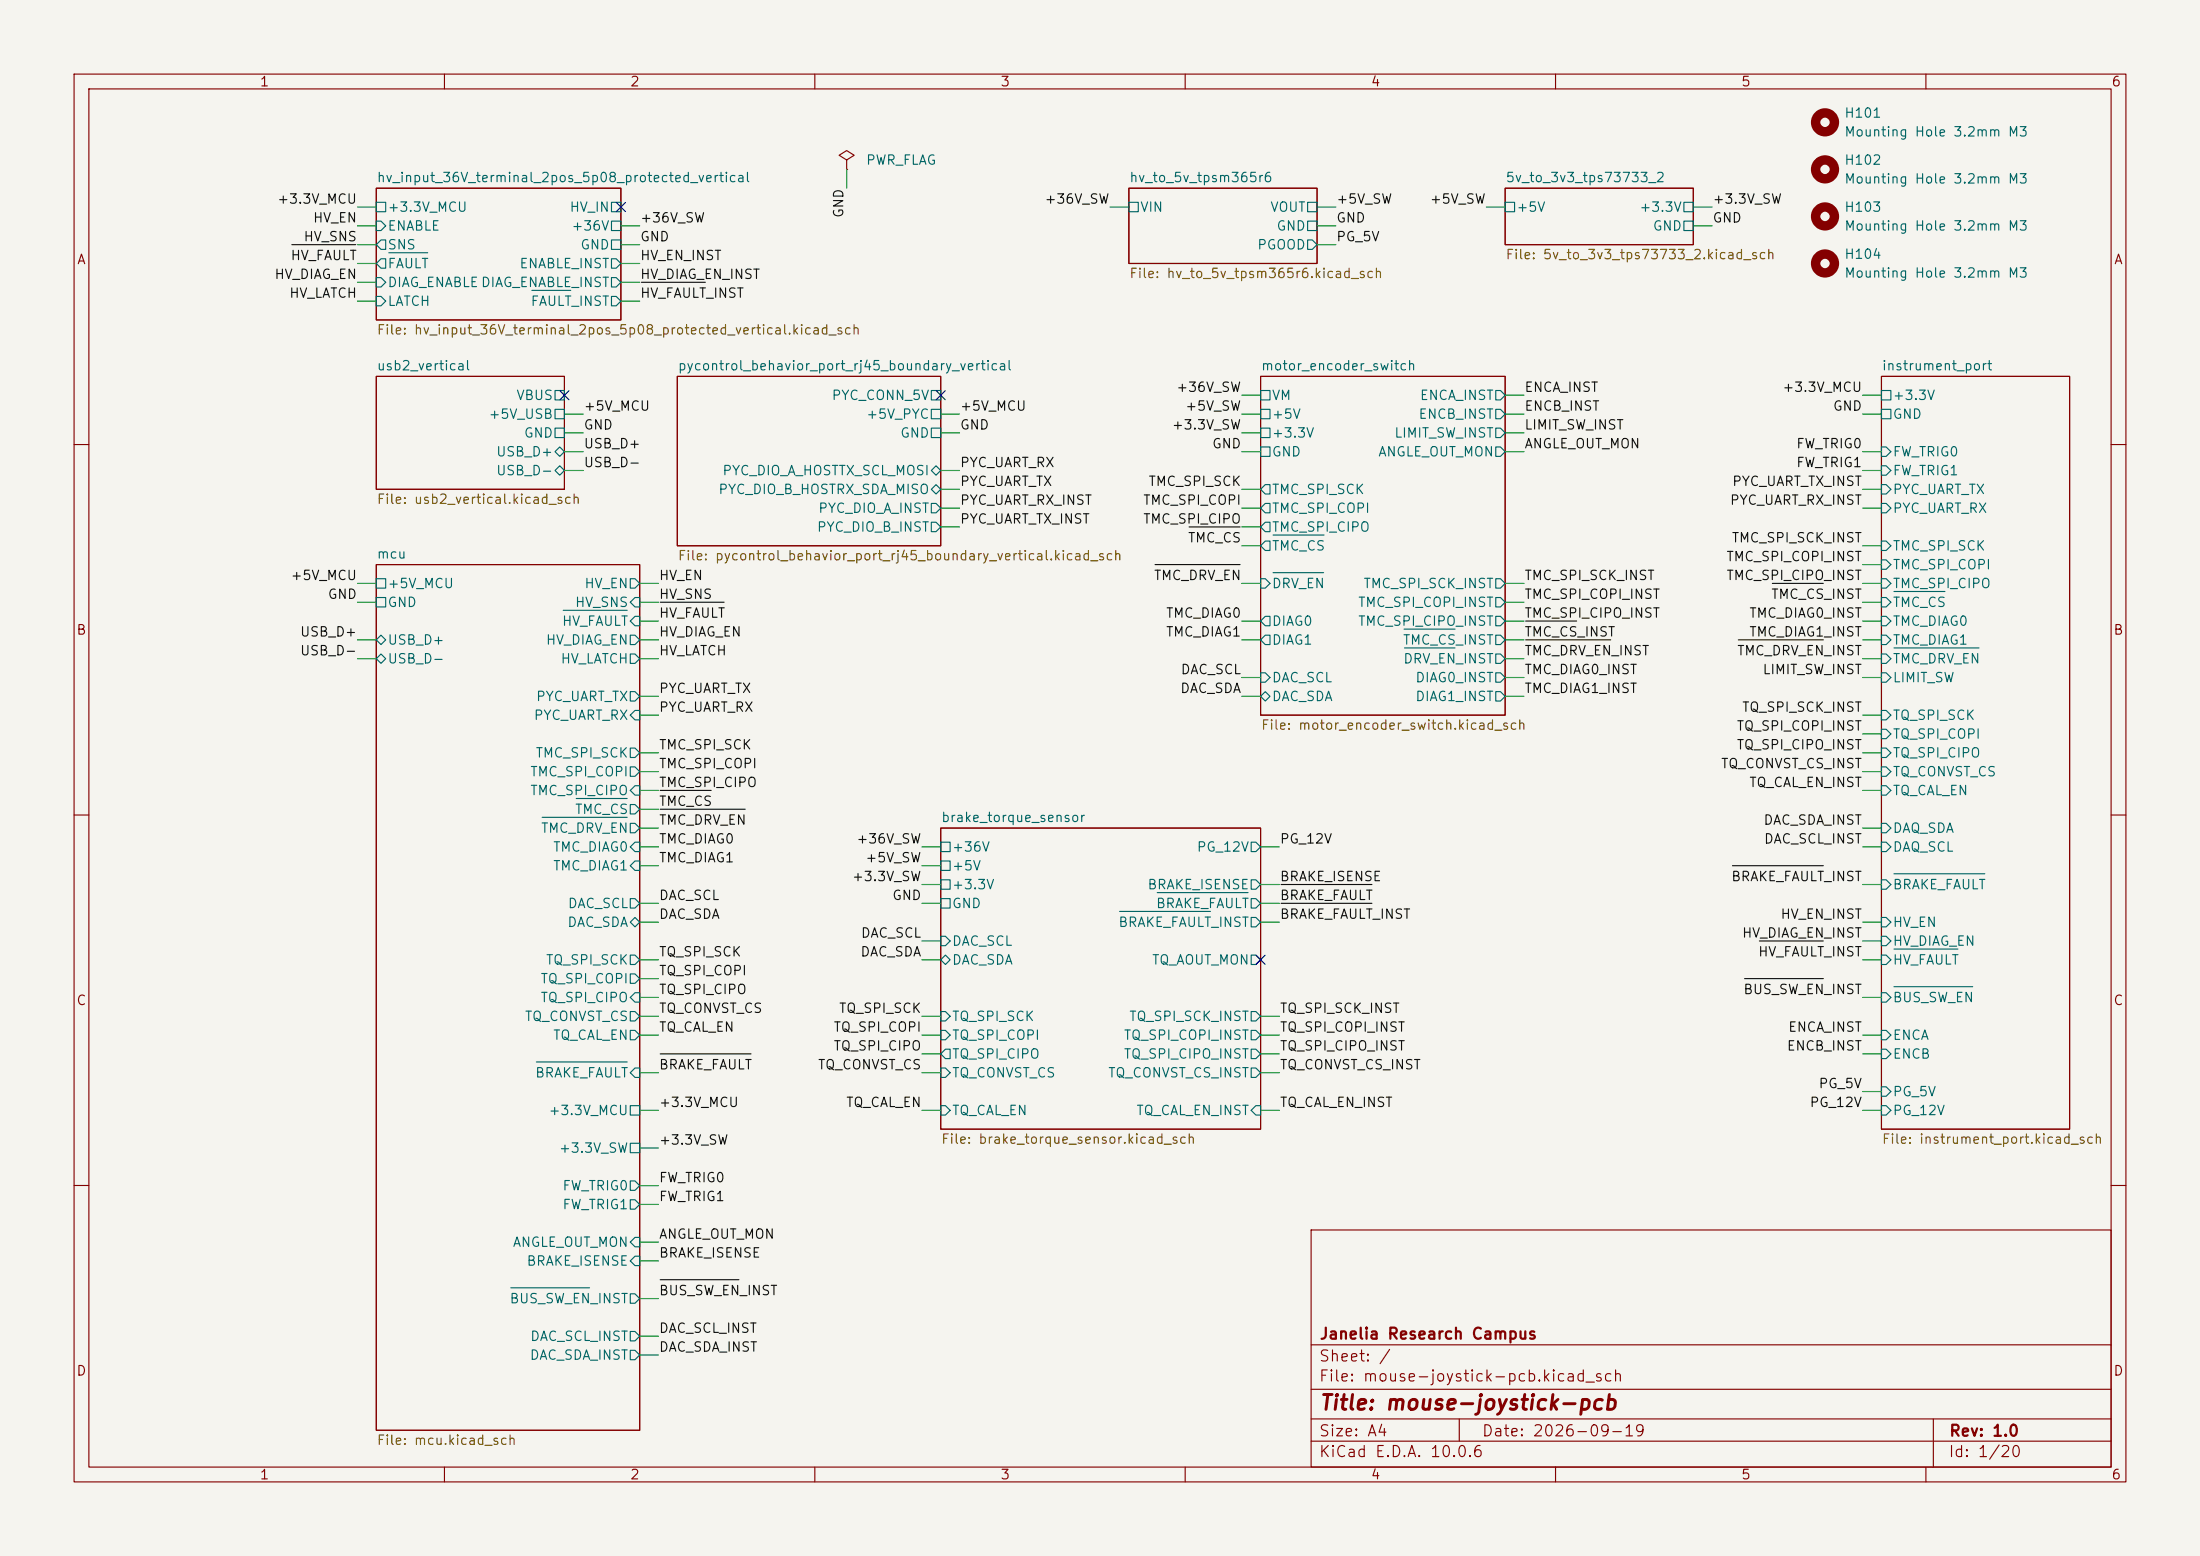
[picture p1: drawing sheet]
<svg xmlns="http://www.w3.org/2000/svg" width="297mm" height="210mm" viewBox="0 0 297 210" stroke-linecap="round" stroke-linejoin="round" font-family="sans-serif">
<path d="M0 0h297v210h-297z" fill="#f5f4ef" stroke="#f5f4ef" stroke-width=".14"/>
<g fill="none" stroke="#840000" stroke-width=".15">
<path d="M10 10h277v190h-277zM12 12h273v186h-273zM60 10v2M110 10v2M160 10v2M210 10v2M260 10v2M50.8 25.4h33v17.8h-33zM114.3 21.6l1-.6-1-.7-1 .7 1 .6v1.3M114.3 22.9h.1M152.4 25.4h25.4v10.2h-25.4zM203.2 25.4h25.4v7.6h-25.4z"/>
<path d="M50.8 50.8h25.4v15.2h-25.4zM91.4 50.8h35.6v22.9h-35.6zM170.2 50.8h33v45.7h-33zM254 50.8h25.4v101.6h-25.4zM10 60h2M50.8 76.2h35.6v116.8h-35.6zM285 60h2M10 110h2M127 111.8h43.2v40.6h-43.2zM285 110h2M10 160h2M177 166h108v32h-108z"/>
<path d="M285 160h2M60 198v2M110 198v2M160 198v2M177 194.5h108M177 191.5h108M177 187.5h108M177 181.5h108M197 191.5v3M210 198v2M260 198v2M261 191.5v6.5"/>
</g>
<g fill="none" stroke="#006464" stroke-width=".15">
<path d="M50.8 27.3h1.3v1.3h-1.3zM50.8 37.5h.6l.7 .6-.7 .6h-.6zM50.8 29.8h.6l.7 .7-.7 .6h-.6zM51.4 32.4h.7v1.3h-.7l-.6-.7zM51.4 34.9h.7v1.3h-.7l-.6-.6zM52.5 34.1h5.2M71.8 39.2h5.3M82.6 29.8h1.2v1.3h-1.2zM82.6 37.5h.6l.6 .6-.6 .6h-.6zM82.6 34.9h.6l.6 .7-.6 .6h-.6zM82.6 32.4h1.2v1.3h-1.2zM82.6 27.3h1.2v1.3h-1.2z"/>
<path d="M152.4 27.3h1.3v1.3h-1.3zM176.5 27.3h1.3v1.3h-1.3zM176.5 29.8h1.3v1.3h-1.3zM176.5 32.4h.7l.6 .6-.6 .7h-.7zM203.2 27.3h1.3v1.3h-1.3zM227.3 27.3h1.3v1.3h-1.3zM227.3 29.8h1.3v1.3h-1.3zM50.8 40h.6l.7 .6-.7 .7h-.6zM74.9 55.2h1.3v1.3h-1.3zM74.9 57.8h1.3v1.3h-1.3zM74.9 52.7h1.3v1.3h-1.3zM82.6 40h.6l.6 .6-.6 .7h-.6z"/>
<path d="M125.7 55.2h1.3v1.3h-1.3zM125.7 57.8h1.3v1.3h-1.3zM125.7 52.7h1.3v1.3h-1.3zM170.2 57.8h1.3v1.3h-1.3zM170.2 55.2h1.3v1.3h-1.3zM170.2 52.7h1.3v1.3h-1.3zM201.9 52.7h.7l.6 .6-.6 .7h-.7zM201.9 55.2h.7l.6 .7-.6 .6h-.7zM201.9 57.8h.7l.6 .6-.6 .7h-.7zM254 55.2h1.3v1.3h-1.3zM254 52.7h1.3v1.3h-1.3zM50.8 78.1h1.3v1.3h-1.3z"/>
<path d="M74.9 61l.7-.7 .6 .7-.6 .6zM74.9 63.5l.7-.6 .6 .6-.6 .6zM85.1 78.1h.6l.7 .6-.7 .7h-.6zM125.7 63.5l.7-.6 .6 .6-.6 .6zM125.7 67.9h.7l.6 .7-.6 .6h-.7zM125.7 66l.7-.6 .6 .6-.6 .7zM125.7 70.5h.7l.6 .6-.6 .7h-.7zM170.2 60.3h1.3v1.3h-1.3zM170.2 78.1h.6l.7 .6-.7 .7h-.6zM170.2 71.1l.6-.6h.7v1.3h-.7zM170.2 66l.6-.6h.7v1.3h-.7zM170.2 73.7l.6-.7h.7v1.3h-.7z"/>
<path d="M170.8 67.9h.7v1.3h-.7l-.6-.6zM171.9 77.3h6.8M171.9 72.2h6.8M201.9 60.3h.7l.6 .7-.6 .6h-.7zM201.9 78.1h.7l.6 .6-.6 .7h-.7zM254 60.3h.6l.7 .7-.7 .6h-.6zM254 62.9h.6l.7 .6-.7 .6h-.6zM254 67.9h.6l.7 .7-.7 .6h-.6zM254 65.4h.6l.7 .6-.7 .7h-.6zM254 78.1h.6l.7 .6-.7 .7h-.6zM254 75.6h.6l.7 .6-.7 .6h-.6zM254 73h.6l.7 .7-.7 .6h-.6z"/>
<path d="M255.7 79.8h6.9M50.8 80.6h1.3v1.3h-1.3zM50.8 86.4l.6-.7 .7 .7-.7 .6zM50.8 88.9l.6-.6 .7 .6-.7 .6zM76 82.4h8.7M85.1 93.3h.6l.7 .7-.7 .6h-.6zM85.1 85.7h.6l.7 .7-.7 .6h-.6zM85.1 88.3h.6l.7 .6-.7 .6h-.6zM85.7 80.6h.7v1.3h-.7l-.6-.6zM85.7 95.9h.7v1.3h-.7l-.6-.7zM85.7 83.2h.7v1.3h-.7l-.6-.7zM170.2 90.8h.6l.7 .6-.7 .7h-.6z"/>
<path d="M170.2 94l.6-.7 .7 .7-.7 .6zM170.8 83.2h.7v1.3h-.7l-.6-.7zM170.8 85.7h.7v1.3h-.7l-.6-.6zM189.6 84.9h6.8M189.6 87.5h6.8M201.9 90.8h.7l.6 .6-.6 .7h-.7zM201.9 93.3h.7l.6 .7-.6 .6h-.7zM201.9 83.2h.7l.6 .6-.6 .7h-.7zM201.9 80.6h.7l.6 .7-.6 .6h-.7zM201.9 88.3h.7l.6 .6-.6 .6h-.7zM201.9 85.7h.7l.6 .7-.6 .6h-.7zM254 83.2h.6l.7 .6-.7 .7h-.6z"/>
<path d="M254 85.7h.6l.7 .7-.7 .6h-.6zM254 98.4h.6l.7 .7-.7 .6h-.6zM254 95.9h.6l.7 .6-.7 .7h-.6zM254 80.6h.6l.7 .7-.7 .6h-.6zM254 88.3h.6l.7 .6-.7 .6h-.6zM254 90.8h.6l.7 .6-.7 .7h-.6zM255.7 87.5h11.5M73.2 110.3h11.5M77.8 107.8h6.9M85.1 114.3l.6-.6h.7v1.2h-.7zM85.1 103.5h.6l.7 .6-.7 .7h-.6zM85.1 101h.6l.7 .6-.7 .6h-.6z"/>
<path d="M85.1 108.6h.6l.7 .6-.7 .7h-.6zM85.1 111.1h.6l.7 .7-.7 .6h-.6zM85.7 116.2h.7v1.3h-.7l-.6-.7zM85.7 106h.7v1.3h-.7l-.6-.6zM127 118.7h1.3v1.3h-1.3zM127 116.2h1.3v1.3h-1.3zM127 113.7h1.3v1.2h-1.3zM168.9 118.7h.6l.7 .7-.7 .6h-.6zM168.9 113.7h.6l.7 .6-.7 .6h-.6zM254 113.7h.6l.7 .6-.7 .6h-.6zM254 111.1h.6l.7 .7-.7 .6h-.6zM254 106h.6l.7 .7-.7 .6h-.6z"/>
<path d="M254 103.5h.6l.7 .6-.7 .7h-.6zM254 101h.6l.7 .6-.7 .6h-.6zM254 118.7h.6l.7 .7-.7 .6h-.6zM255.7 117.9h12.3M85.1 121.3h.6l.7 .6-.7 .7h-.6zM85.1 124.5l.6-.7 .7 .7-.7 .6zM85.1 139.1h.6l.7 .6-.7 .6h-.6zM85.1 136.5h.6l.7 .7-.7 .6h-.6zM85.1 134.6l.6-.6h.7v1.3h-.7zM85.1 131.4h.6l.7 .7-.7 .6h-.6zM85.1 128.9h.6l.7 .6-.7 .7h-.6zM127 121.3h1.3v1.3h-1.3z"/>
<path d="M127 126.4h.6l.7 .6-.7 .6h-.6zM127 129.5l.6-.6 .7 .6-.7 .7zM127 139.1h.6l.7 .6-.7 .6h-.6zM127 136.5h.6l.7 .7-.7 .6h-.6zM151.1 123h12.3M156.2 120.5h12.3M168.9 121.3h.6l.7 .6-.7 .7h-.6zM168.9 128.9h.6l.7 .6-.7 .7h-.6zM168.9 123.8h.6l.7 .7-.7 .6h-.6zM168.9 139.1h.6l.7 .6-.7 .6h-.6zM168.9 136.5h.6l.7 .7-.7 .6h-.6zM254 126.4h.6l.7 .6-.7 .6h-.6z"/>
<path d="M254 123.8h.6l.7 .7-.7 .6h-.6zM254 134h.6l.7 .6-.7 .7h-.6zM254 128.9h.6l.7 .6-.7 .7h-.6zM254 139.1h.6l.7 .6-.7 .6h-.6zM255.7 133.2h10.6M255.7 128.1h8.6M72.4 143.3h12.3M85.1 159.4h.6l.7 .6-.7 .7h-.6zM85.1 149.2h1.3v1.3h-1.3zM85.1 154.3h1.3v1.3h-1.3zM85.7 144.1h.7v1.3h-.7l-.6-.6zM127 149.2h.6l.7 .7-.7 .6h-.6z"/>
<path d="M127 144.1h.6l.7 .7-.7 .6h-.6zM127.6 141.6h.7v1.3h-.7l-.6-.7zM168.9 144.1h.6l.7 .7-.7 .6h-.6zM168.9 141.6h.6l.7 .6-.7 .7h-.6zM169.5 149.2h.7v1.3h-.7l-.6-.6zM254 146.7h.6l.7 .6-.7 .7h-.6zM254 149.2h.6l.7 .7-.7 .6h-.6zM254 141.6h.6l.7 .6-.7 .7h-.6zM69 173.8h10.6M85.1 161.9h.6l.7 .7-.7 .6h-.6zM85.1 174.6h.6l.7 .7-.7 .6h-.6zM85.1 179.7h.6l.7 .6-.7 .7h-.6z"/>
<path d="M85.7 167h.7v1.3h-.7l-.6-.7zM85.7 169.5h.7v1.3h-.7l-.6-.6zM85.1 182.2h.6l.7 .7-.7 .6h-.6z"/>
</g>
<g fill="none" stroke="#840000" stroke-width="1.3">
<circle cx="246.4" cy="16.5" r="1.27"/>
<circle cx="246.4" cy="29.2" r="1.27"/>
<circle cx="246.4" cy="22.9" r="1.27"/>
<circle cx="246.4" cy="35.6" r="1.27"/>
</g>
<g fill="none" stroke="#0f0f0f" stroke-width=".15">
<path d="M39.4 33h8.6M86.6 38.1h8.6M155.9 76.2h11.5M160.5 71.1h6.9M239.3 78.7h6.9M89.1 81.3h8.7M206 86.4h11.4M206 83.8h6.8M234.7 86.4h11.5M89.1 106.7h6.9M89.1 109.2h11.5M172.9 119.4h12.3"/>
<path d="M233.9 116.8h12.3M172.9 121.9h12.3M235.5 132.1h10.7M237.5 127h8.7M89.1 142.2h12.3M89.1 172.7h10.7"/>
</g>
<g fill="none" stroke="#009600" stroke-width=".15">
<path d="M48.3 27.9h2.5M48.3 30.5h2.5M48.3 33h2.5M48.3 38.1h2.5M48.3 35.6h2.5M83.8 30.5h2.6M83.8 33h2.6M83.8 38.1h2.6M83.8 35.6h2.6M114.3 22.9v2.5M149.9 27.9h2.5M177.8 27.9h2.5"/>
<path d="M177.8 30.5h2.5M177.8 33h2.5M200.7 27.9h2.5M228.6 27.9h2.5M228.6 30.5h2.5M48.3 40.6h2.5M76.2 58.4h2.5M76.2 55.9h2.5M83.8 40.6h2.6M127 58.4h2.5M127 55.9h2.5M167.6 58.4h2.6"/>
<path d="M167.6 55.9h2.6M167.6 53.3h2.6M203.2 58.4h2.5M203.2 55.9h2.5M203.2 53.3h2.5M251.5 55.9h2.5M251.5 53.3h2.5M48.3 78.7h2.5M76.2 61h2.5M76.2 63.5h2.5M86.4 78.7h2.5M127 68.6h2.5"/>
<path d="M127 66h2.5M127 71.1h2.5M127 63.5h2.5M167.6 78.7h2.6M167.6 61h2.6M167.6 68.6h2.6M167.6 66h2.6M167.6 71.1h2.6M167.6 73.7h2.6M203.2 78.7h2.5M203.2 61h2.5M251.5 78.7h2.5"/>
<path d="M251.5 61h2.5M251.5 68.6h2.5M251.5 66h2.5M251.5 73.7h2.5M251.5 63.5h2.5M251.5 76.2h2.5M48.3 81.3h2.5M48.3 86.4h2.5M48.3 88.9h2.5M86.4 83.8h2.5M86.4 81.3h2.5M86.4 86.4h2.5"/>
<path d="M86.4 94h2.5M86.4 88.9h2.5M86.4 96.5h2.5M167.6 83.8h2.6M167.6 91.4h2.6M167.6 86.4h2.6M167.6 94h2.6M203.2 83.8h2.5M203.2 91.4h2.5M203.2 81.3h2.5M203.2 86.4h2.5M203.2 94h2.5"/>
<path d="M203.2 88.9h2.5M251.5 83.8h2.5M251.5 91.4h2.5M251.5 81.3h2.5M251.5 86.4h2.5M251.5 88.9h2.5M251.5 96.5h2.5M251.5 99.1h2.5M86.4 111.8h2.5M86.4 114.3h2.5M86.4 109.2h2.5M86.4 116.8h2.5"/>
<path d="M86.4 101.6h2.5M86.4 104.1h2.5M86.4 106.7h2.5M124.5 114.3h2.5M124.5 116.8h2.5M124.5 119.4h2.5M170.2 114.3h2.5M170.2 119.4h2.5M251.5 111.8h2.5M251.5 114.3h2.5M251.5 119.4h2.5M251.5 101.6h2.5"/>
<path d="M251.5 104.1h2.5M251.5 106.7h2.5M86.4 129.5h2.5M86.4 134.6h2.5M86.4 124.5h2.5M86.4 132.1h2.5M86.4 121.9h2.5M86.4 137.2h2.5M86.4 139.7h2.5M124.5 129.5h2.5M124.5 121.9h2.5M124.5 127h2.5"/>
<path d="M124.5 137.2h2.5M124.5 139.7h2.5M170.2 124.5h2.5M170.2 121.9h2.5M170.2 137.2h2.5M170.2 139.7h2.5M251.5 129.5h2.5M251.5 134.6h2.5M251.5 124.5h2.5M251.5 127h2.5M251.5 139.7h2.5M86.4 144.8h2.5"/>
<path d="M86.4 149.9h2.5M86.4 154.9h2.5M124.5 144.8h2.5M124.5 142.2h2.5M124.5 149.9h2.5M170.2 144.8h2.5M170.2 142.2h2.5M170.2 149.9h2.5M251.5 142.2h2.5M251.5 149.9h2.5M251.5 147.3h2.5M86.4 160h2.5"/>
<path d="M86.4 170.2h2.5M86.4 175.3h2.5M86.4 167.6h2.5M86.4 162.6h2.5M86.4 180.3h2.5M86.4 182.9h2.5"/>
</g>
<path d="M83.2 27.3l1.2 1.3M84.4 27.3l-1.2 1.3M75.6 52.7l1.2 1.3M76.8 52.7l-1.2 1.3M126.4 52.7l1.2 1.3M127.6 52.7l-1.2 1.3M169.6 128.9l1.2 1.3M170.8 128.9l-1.2 1.3" fill="none" stroke="#000084" stroke-width=".15"/>
<text font-size="2" fill="#840000" x="178" y="190.8">Title: mouse-joystick-pcb</text>
<g font-size="1.5" fill="#840000">
<text x="178" y="184.1">Sheet: /</text>
<text x="178" y="181.1">Janelia Research Campus</text>
<text x="178" y="186.8">File: mouse-joystick-pcb.kicad_sch</text>
<text x="178" y="194.2">Size: A4</text>
<text x="178" y="197">KiCad E.D.A. 10.0.6</text>
<text x="200" y="194.2">Date: 2026-09-19</text>
<text x="263" y="197">Id: 1/20</text>
<text x="263" y="194.2">Rev: 1.0</text>
</g>
<g font-size="1.3" fill="#840000">
<text x="35" y="12">1</text>
<text x="85" y="12">2</text>
<text x="135" y="12">3</text>
<text x="185" y="12">4</text>
<text x="235" y="12">5</text>
<text x="285" y="12">6</text>
<text x="10.3" y="36">A</text>
<text x="285.3" y="36">A</text>
<text x="10.2" y="86">B</text>
<text x="285.2" y="86">B</text>
<text x="10.2" y="136">C</text>
<text x="285.2" y="136">C</text>
<text x="10.2" y="186">D</text>
<text x="285.2" y="186">D</text>
<text x="35" y="200">1</text>
<text x="85" y="200">2</text>
<text x="135" y="200">3</text>
<text x="185" y="200">4</text>
<text x="235" y="200">5</text>
<text x="285" y="200">6</text>
</g>
<g font-size="1.3" fill="#006464">
<text x="248.9" y="16.2">H101</text>
<text x="116.8" y="22.6">PWR_FLAG</text>
<text x="248.9" y="22.6">H102</text>
<text x="248.9" y="18.7">Mounting Hole 3.2mm M3</text>
<text x="50.8" y="24.9">hv_input_36V_terminal_2pos_5p08_protected_vertical</text>
<text x="52.2" y="28.9">+3.3V_MCU</text>
<text x="76.8" y="28.9">HV_IN</text>
<text x="152.4" y="24.9">hv_to_5v_tpsm365r6</text>
<text x="153.8" y="28.9">VIN</text>
<text x="171.4" y="28.9">VOUT</text>
<text x="203.2" y="24.9">5v_to_3v3_tps73733_2</text>
<text x="204.6" y="28.9">+5V</text>
<text x="221.2" y="28.9">+3.3V</text>
<text x="248.9" y="25.1">Mounting Hole 3.2mm M3</text>
<text x="248.9" y="28.9">H103</text>
<text x="52.2" y="31.4">ENABLE</text>
<text x="52.2" y="34">SNS</text>
<text x="77.1" y="31.4">+36V</text>
<text x="78.3" y="34">GND</text>
<text x="169.6" y="34">PGOOD</text>
<text x="172.2" y="31.4">GND</text>
<text x="223" y="31.4">GND</text>
<text x="248.9" y="31.4">Mounting Hole 3.2mm M3</text>
<text x="248.9" y="35.3">H104</text>
<text x="52.2" y="39.1">DIAG_ENABLEDIAG_ENABLE_INST</text>
<text x="52.2" y="41.6">LATCH</text>
<text x="52.2" y="36.5">FAULT</text>
<text x="70" y="36.5">ENABLE_INST</text>
<text x="71.5" y="41.6">FAULT_INST</text>
<text x="248.9" y="37.8">Mounting Hole 3.2mm M3</text>
<text x="50.8" y="50.3">usb2_vertical</text>
<text x="91.4" y="50.3">pycontrol_behavior_port_rj45_boundary_vertical</text>
<text x="170.2" y="50.3">motor_encoder_switch</text>
<text x="254" y="50.3">instrument_port</text>
<text x="65.9" y="56.8">+5V_USB</text>
<text x="69.6" y="54.3">VBUS</text>
<text x="70.6" y="59.4">GND</text>
<text x="112.2" y="54.3">PYC_CONN_5V</text>
<text x="116.8" y="56.8">+5V_PYC</text>
<text x="121.4" y="59.4">GND</text>
<text x="171.6" y="59.4">+3.3V</text>
<text x="171.6" y="56.8">+5V</text>
<text x="171.6" y="54.3">VM</text>
<text x="188.1" y="59.4">LIMIT_SW_INST</text>
<text x="191.4" y="56.8">ENCB_INST</text>
<text x="191.6" y="54.3">ENCA_INST</text>
<text x="255.4" y="56.8">GND</text>
<text x="255.4" y="54.3">+3.3V</text>
<text x="66.9" y="61.9">USB_D+</text>
<text x="66.9" y="64.5">USB_D-</text>
<text x="97.4" y="64.5">PYC_DIO_A_HOSTTX_SCL_MOSI</text>
<text x="171.6" y="61.9">GND</text>
<text x="186" y="61.9">ANGLE_OUT_MON</text>
<text x="255.4" y="61.9">FW_TRIG0</text>
<text x="255.4" y="64.5">FW_TRIG1</text>
<text x="96.9" y="67">PYC_DIO_B_HOSTRX_SDA_MISO</text>
<text x="110.4" y="69.5">PYC_DIO_A_INST</text>
<text x="171.6" y="69.5">TMC_SPI_COPI</text>
<text x="171.6" y="67">TMC_SPI_SCK</text>
<text x="255.4" y="69.5">PYC_UART_RX</text>
<text x="255.4" y="67">PYC_UART_TX</text>
<text x="50.8" y="75.7">mcu</text>
<text x="110.2" y="72.1">PYC_DIO_B_INST</text>
<text x="171.6" y="72.1">TMC_SPI_CIPO</text>
<text x="171.6" y="74.6">TMC_CS</text>
<text x="255.4" y="77.2">TMC_SPI_COPI</text>
<text x="255.4" y="74.6">TMC_SPI_SCK</text>
<text x="52.2" y="82.2">GND</text>
<text x="52.2" y="79.7">+5V_MCU</text>
<text x="77.5" y="82.2">HV_SNS</text>
<text x="78.8" y="79.7">HV_EN</text>
<text x="171.6" y="79.7">DRV_EN</text>
<text x="183.2" y="82.2">TMC_SPI_COPI_INST</text>
<text x="184" y="79.7">TMC_SPI_SCK_INST</text>
<text x="255.4" y="79.7">TMC_SPI_CIPO</text>
<text x="255.4" y="82.2">TMC_CS</text>
<text x="52.2" y="87.3">USB_D+</text>
<text x="52.2" y="89.9">USB_D-</text>
<text x="73.6" y="87.3">HV_DIAG_EN</text>
<text x="75.6" y="89.9">HV_LATCH</text>
<text x="75.8" y="84.8">HV_FAULT</text>
<text x="171.6" y="84.8">DIAG0</text>
<text x="171.6" y="87.3">DIAG1</text>
<text x="183.2" y="84.8">TMC_SPI_CIPO_INST</text>
<text x="189.3" y="87.3">TMC_CS_INST</text>
<text x="189.4" y="89.9">DRV_EN_INST</text>
<text x="255.4" y="84.8">TMC_DIAG0</text>
<text x="255.4" y="87.3">TMC_DIAG1</text>
<text x="255.4" y="89.9">TMC_DRV_EN</text>
<text x="72.3" y="94.9">PYC_UART_TX</text>
<text x="171.6" y="92.4">DAC_SCL</text>
<text x="171.6" y="94.9">DAC_SDA</text>
<text x="191" y="92.4">DIAG0_INST</text>
<text x="191" y="94.9">DIAG1_INST</text>
<text x="255.4" y="92.4">LIMIT_SW</text>
<text x="72" y="97.5">PYC_UART_RX</text>
<text x="255.4" y="100">TQ_SPI_COPI</text>
<text x="255.4" y="97.5">TQ_SPI_SCK</text>
<text x="71.5" y="107.6">TMC_SPI_CIPO</text>
<text x="71.5" y="105.1">TMC_SPI_COPI</text>
<text x="72.2" y="102.6">TMC_SPI_SCK</text>
<text x="255.4" y="107.6">TQ_CAL_EN</text>
<text x="255.4" y="105.1">TQ_CONVST_CS</text>
<text x="255.4" y="102.6">TQ_SPI_CIPO</text>
<text x="72.9" y="112.7">TMC_DRV_EN</text>
<text x="77.5" y="110.2">TMC_CS</text>
<text x="127" y="111.3">brake_torque_sensor</text>
<text x="255.4" y="112.7">DAQ_SDA</text>
<text x="74.6" y="115.3">TMC_DIAG0</text>
<text x="74.6" y="117.8">TMC_DIAG1</text>
<text x="128.4" y="117.8">+5V</text>
<text x="128.4" y="115.3">+36V</text>
<text x="161.5" y="115.3">PG_12V</text>
<text x="255.4" y="115.3">DAQ_SCL</text>
<text x="76.5" y="125.4">DAC_SDA</text>
<text x="76.6" y="122.9">DAC_SCL</text>
<text x="128.4" y="120.3">+3.3V</text>
<text x="128.4" y="122.9">GND</text>
<text x="150.9" y="125.4">BRAKE_FAULT_INST</text>
<text x="154.8" y="120.3">BRAKE_ISENSE</text>
<text x="156" y="122.9">BRAKE_FAULT</text>
<text x="255.4" y="125.4">HV_EN</text>
<text x="255.4" y="120.3">BRAKE_FAULT</text>
<text x="73.6" y="130.5">TQ_SPI_SCK</text>
<text x="128.4" y="128">DAC_SCL</text>
<text x="128.4" y="130.5">DAC_SDA</text>
<text x="155.4" y="130.5">TQ_AOUT_MON</text>
<text x="255.4" y="128">HV_DIAG_EN</text>
<text x="255.4" y="130.5">HV_FAULT</text>
<text x="72.9" y="135.6">TQ_SPI_CIPO</text>
<text x="72.9" y="133">TQ_SPI_COPI</text>
<text x="255.4" y="135.6">BUS_SW_EN</text>
<text x="70.8" y="138.1">TQ_CONVST_CS</text>
<text x="74.6" y="140.7">TQ_CAL_EN</text>
<text x="128.4" y="143.2">TQ_SPI_CIPO</text>
<text x="128.4" y="140.7">TQ_SPI_COPI</text>
<text x="128.4" y="138.1">TQ_SPI_SCK</text>
<text x="151.6" y="143.2">TQ_SPI_CIPO_INST</text>
<text x="151.6" y="140.7">TQ_SPI_COPI_INST</text>
<text x="152.3" y="138.1">TQ_SPI_SCK_INST</text>
<text x="255.4" y="140.7">ENCA</text>
<text x="255.4" y="143.2">ENCB</text>
<text x="72.2" y="145.7">BRAKE_FAULT</text>
<text x="128.4" y="145.7">TQ_CONVST_CS</text>
<text x="149.5" y="145.7">TQ_CONVST_CS_INST</text>
<text x="255.4" y="148.3">PG_5V</text>
<text x="74" y="150.8">+3.3V_MCU</text>
<text x="75.4" y="155.9">+3.3V_SW</text>
<text x="128.4" y="150.8">TQ_CAL_EN</text>
<text x="153.3" y="150.8">TQ_CAL_EN_INST</text>
<text x="255.4" y="150.8">PG_12V</text>
<text x="75.8" y="161">FW_TRIG0</text>
<text x="75.8" y="163.5">FW_TRIG1</text>
<text x="69.1" y="168.6">ANGLE_OUT_MON</text>
<text x="71" y="171.1">BRAKE_ISENSE</text>
<text x="68.7" y="176.2">BUS_SW_EN_INST</text>
<text x="71.4" y="183.8">DAC_SDA_INST</text>
<text x="71.5" y="181.3">DAC_SCL_INST</text>
</g>
<g font-size="1.3" fill="#0f0f0f">
<text x="37.3" y="27.8">+3.3V_MCU</text>
<text x="114.2" y="29.5" transform="rotate(-90 114.2 29.5)">GND</text>
<text x="140.9" y="27.8">+36V_SW</text>
<text x="180.3" y="27.8">+5V_SW</text>
<text x="192.9" y="27.8">+5V_SW</text>
<text x="231.1" y="27.8">+3.3V_SW</text>
<text x="39.1" y="35.4">HV_FAULT</text>
<text x="40.9" y="32.9">HV_SNS</text>
<text x="42.2" y="30.4">HV_EN</text>
<text x="86.3" y="30.4">+36V_SW</text>
<text x="86.3" y="32.9">GND</text>
<text x="86.3" y="35.4">HV_EN_INST</text>
<text x="180.3" y="32.9">PG_5V</text>
<text x="180.3" y="30.4">GND</text>
<text x="231.1" y="30.4">GND</text>
<text x="37" y="38">HV_DIAG_EN</text>
<text x="39" y="40.5">HV_LATCH</text>
<text x="86.3" y="38">HV_DIAG_EN_INST</text>
<text x="86.3" y="40.5">HV_FAULT_INST</text>
<text x="158.7" y="53.2">+36V_SW</text>
<text x="205.7" y="53.2">ENCA_INST</text>
<text x="240.5" y="53.2">+3.3V_MCU</text>
<text x="78.7" y="55.8">+5V_MCU</text>
<text x="78.7" y="58.3">GND</text>
<text x="129.5" y="58.3">GND</text>
<text x="129.5" y="55.8">+5V_MCU</text>
<text x="158.1" y="58.3">+3.3V_SW</text>
<text x="159.9" y="55.8">+5V_SW</text>
<text x="205.7" y="55.8">ENCB_INST</text>
<text x="205.7" y="58.3">LIMIT_SW_INST</text>
<text x="247.4" y="55.8">GND</text>
<text x="78.7" y="63.4">USB_D-</text>
<text x="78.7" y="60.8">USB_D+</text>
<text x="129.5" y="65.9">PYC_UART_TX</text>
<text x="129.5" y="63.4">PYC_UART_RX</text>
<text x="155" y="65.9">TMC_SPI_SCK</text>
<text x="163.5" y="60.8">GND</text>
<text x="205.7" y="60.8">ANGLE_OUT_MON</text>
<text x="233.8" y="65.9">PYC_UART_TX_INST</text>
<text x="242.4" y="60.8">FW_TRIG0</text>
<text x="242.4" y="63.4">FW_TRIG1</text>
<text x="129.5" y="68.5">PYC_UART_RX_INST</text>
<text x="129.5" y="71">PYC_UART_TX_INST</text>
<text x="154.2" y="68.5">TMC_SPI_COPI</text>
<text x="154.2" y="71">TMC_SPI_CIPO</text>
<text x="233.5" y="68.5">PYC_UART_RX_INST</text>
<text x="160.3" y="73.5">TMC_CS</text>
<text x="233" y="76.1">TMC_SPI_COPI_INST</text>
<text x="233.7" y="73.5">TMC_SPI_SCK_INST</text>
<text x="39.1" y="78.6">+5V_MCU</text>
<text x="44.2" y="81.2">GND</text>
<text x="88.9" y="81.2">HV_SNS</text>
<text x="88.9" y="78.6">HV_EN</text>
<text x="88.9" y="83.7">HV_FAULT</text>
<text x="155.7" y="78.6">TMC_DRV_EN</text>
<text x="157.3" y="83.7">TMC_DIAG0</text>
<text x="205.7" y="81.2">TMC_SPI_COPI_INST</text>
<text x="205.7" y="78.6">TMC_SPI_SCK_INST</text>
<text x="205.7" y="83.7">TMC_SPI_CIPO_INST</text>
<text x="233" y="78.6">TMC_SPI_CIPO_INST</text>
<text x="236.1" y="83.7">TMC_DIAG0_INST</text>
<text x="239" y="81.2">TMC_CS_INST</text>
<text x="40.4" y="88.8">USB_D-</text>
<text x="40.4" y="86.2">USB_D+</text>
<text x="88.9" y="88.8">HV_LATCH</text>
<text x="88.9" y="86.2">HV_DIAG_EN</text>
<text x="157.3" y="86.2">TMC_DIAG1</text>
<text x="205.7" y="86.2">TMC_CS_INST</text>
<text x="205.7" y="88.8">TMC_DRV_EN_INST</text>
<text x="234.4" y="88.8">TMC_DRV_EN_INST</text>
<text x="236.1" y="86.2">TMC_DIAG1_INST</text>
<text x="88.9" y="93.9">PYC_UART_TX</text>
<text x="159.2" y="93.9">DAC_SDA</text>
<text x="159.3" y="91.3">DAC_SCL</text>
<text x="205.7" y="91.3">TMC_DIAG0_INST</text>
<text x="205.7" y="93.9">TMC_DIAG1_INST</text>
<text x="237.9" y="91.3">LIMIT_SW_INST</text>
<text x="88.9" y="96.4">PYC_UART_RX</text>
<text x="88.9" y="101.5">TMC_SPI_SCK</text>
<text x="234.4" y="98.9">TQ_SPI_COPI_INST</text>
<text x="234.4" y="101.5">TQ_SPI_CIPO_INST</text>
<text x="235.1" y="96.4">TQ_SPI_SCK_INST</text>
<text x="88.9" y="106.6">TMC_SPI_CIPO</text>
<text x="88.9" y="104">TMC_SPI_COPI</text>
<text x="232.2" y="104">TQ_CONVST_CS_INST</text>
<text x="236.1" y="106.6">TQ_CAL_EN_INST</text>
<text x="88.9" y="111.6">TMC_DRV_EN</text>
<text x="88.9" y="109.1">TMC_CS</text>
<text x="238" y="111.6">DAC_SDA_INST</text>
<text x="88.9" y="114.2">TMC_DIAG0</text>
<text x="88.9" y="116.7">TMC_DIAG1</text>
<text x="114.9" y="119.3">+3.3V_SW</text>
<text x="115.5" y="114.2">+36V_SW</text>
<text x="116.7" y="116.7">+5V_SW</text>
<text x="172.7" y="119.3">BRAKE_ISENSE</text>
<text x="172.7" y="114.2">PG_12V</text>
<text x="233.6" y="119.3">BRAKE_FAULT_INST</text>
<text x="238" y="114.2">DAC_SCL_INST</text>
<text x="88.9" y="124.3">DAC_SDA</text>
<text x="88.9" y="121.8">DAC_SCL</text>
<text x="120.4" y="121.8">GND</text>
<text x="172.7" y="124.3">BRAKE_FAULT_INST</text>
<text x="172.7" y="121.8">BRAKE_FAULT</text>
<text x="240.3" y="124.3">HV_EN_INST</text>
<text x="88.9" y="129.4">TQ_SPI_SCK</text>
<text x="88.9" y="132">TQ_SPI_COPI</text>
<text x="116.1" y="129.4">DAC_SDA</text>
<text x="116.1" y="126.9">DAC_SCL</text>
<text x="235.1" y="126.9">HV_DIAG_EN_INST</text>
<text x="237.3" y="129.4">HV_FAULT_INST</text>
<text x="88.9" y="134.5">TQ_SPI_CIPO</text>
<text x="88.9" y="137">TQ_CONVST_CS</text>
<text x="113.2" y="137">TQ_SPI_SCK</text>
<text x="172.7" y="137">TQ_SPI_SCK_INST</text>
<text x="235.3" y="134.5">BUS_SW_EN_INST</text>
<text x="88.9" y="139.6">TQ_CAL_EN</text>
<text x="112.4" y="139.6">TQ_SPI_COPI</text>
<text x="112.4" y="142.1">TQ_SPI_CIPO</text>
<text x="172.7" y="142.1">TQ_SPI_CIPO_INST</text>
<text x="172.7" y="139.6">TQ_SPI_COPI_INST</text>
<text x="241.1" y="142.1">ENCB_INST</text>
<text x="241.3" y="139.6">ENCA_INST</text>
<text x="88.9" y="149.7">+3.3V_MCU</text>
<text x="88.9" y="144.7">BRAKE_FAULT</text>
<text x="110.3" y="144.7">TQ_CONVST_CS</text>
<text x="114.1" y="149.7">TQ_CAL_EN</text>
<text x="172.7" y="149.7">TQ_CAL_EN_INST</text>
<text x="172.7" y="144.7">TQ_CONVST_CS_INST</text>
<text x="244.2" y="149.7">PG_12V</text>
<text x="245.4" y="147.2">PG_5V</text>
<text x="88.9" y="154.8">+3.3V_SW</text>
<text x="88.9" y="159.9">FW_TRIG0</text>
<text x="88.9" y="162.4">FW_TRIG1</text>
<text x="88.9" y="167.5">ANGLE_OUT_MON</text>
<text x="88.9" y="170.1">BRAKE_ISENSE</text>
<text x="88.9" y="175.1">BUS_SW_EN_INST</text>
<text x="88.9" y="180.2">DAC_SCL_INST</text>
<text x="88.9" y="182.8">DAC_SDA_INST</text>
</g>
<g font-size="1.3" fill="#725600">
<text x="203.2" y="35.3">File: 5v_to_3v3_tps73733_2.kicad_sch</text>
<text x="152.4" y="37.9">File: hv_to_5v_tpsm365r6.kicad_sch</text>
<text x="50.8" y="45.5">File: hv_input_36V_terminal_2pos_5p08_protected_vertical.kicad_sch</text>
<text x="50.8" y="68.3">File: usb2_vertical.kicad_sch</text>
<text x="91.4" y="76">File: pycontrol_behavior_port_rj45_boundary_vertical.kicad_sch</text>
<text x="170.2" y="98.8">File: motor_encoder_switch.kicad_sch</text>
<text x="127" y="154.7">File: brake_torque_sensor.kicad_sch</text>
<text x="254" y="154.7">File: instrument_port.kicad_sch</text>
<text x="50.8" y="195.3">File: mcu.kicad_sch</text>
</g>
</svg>
